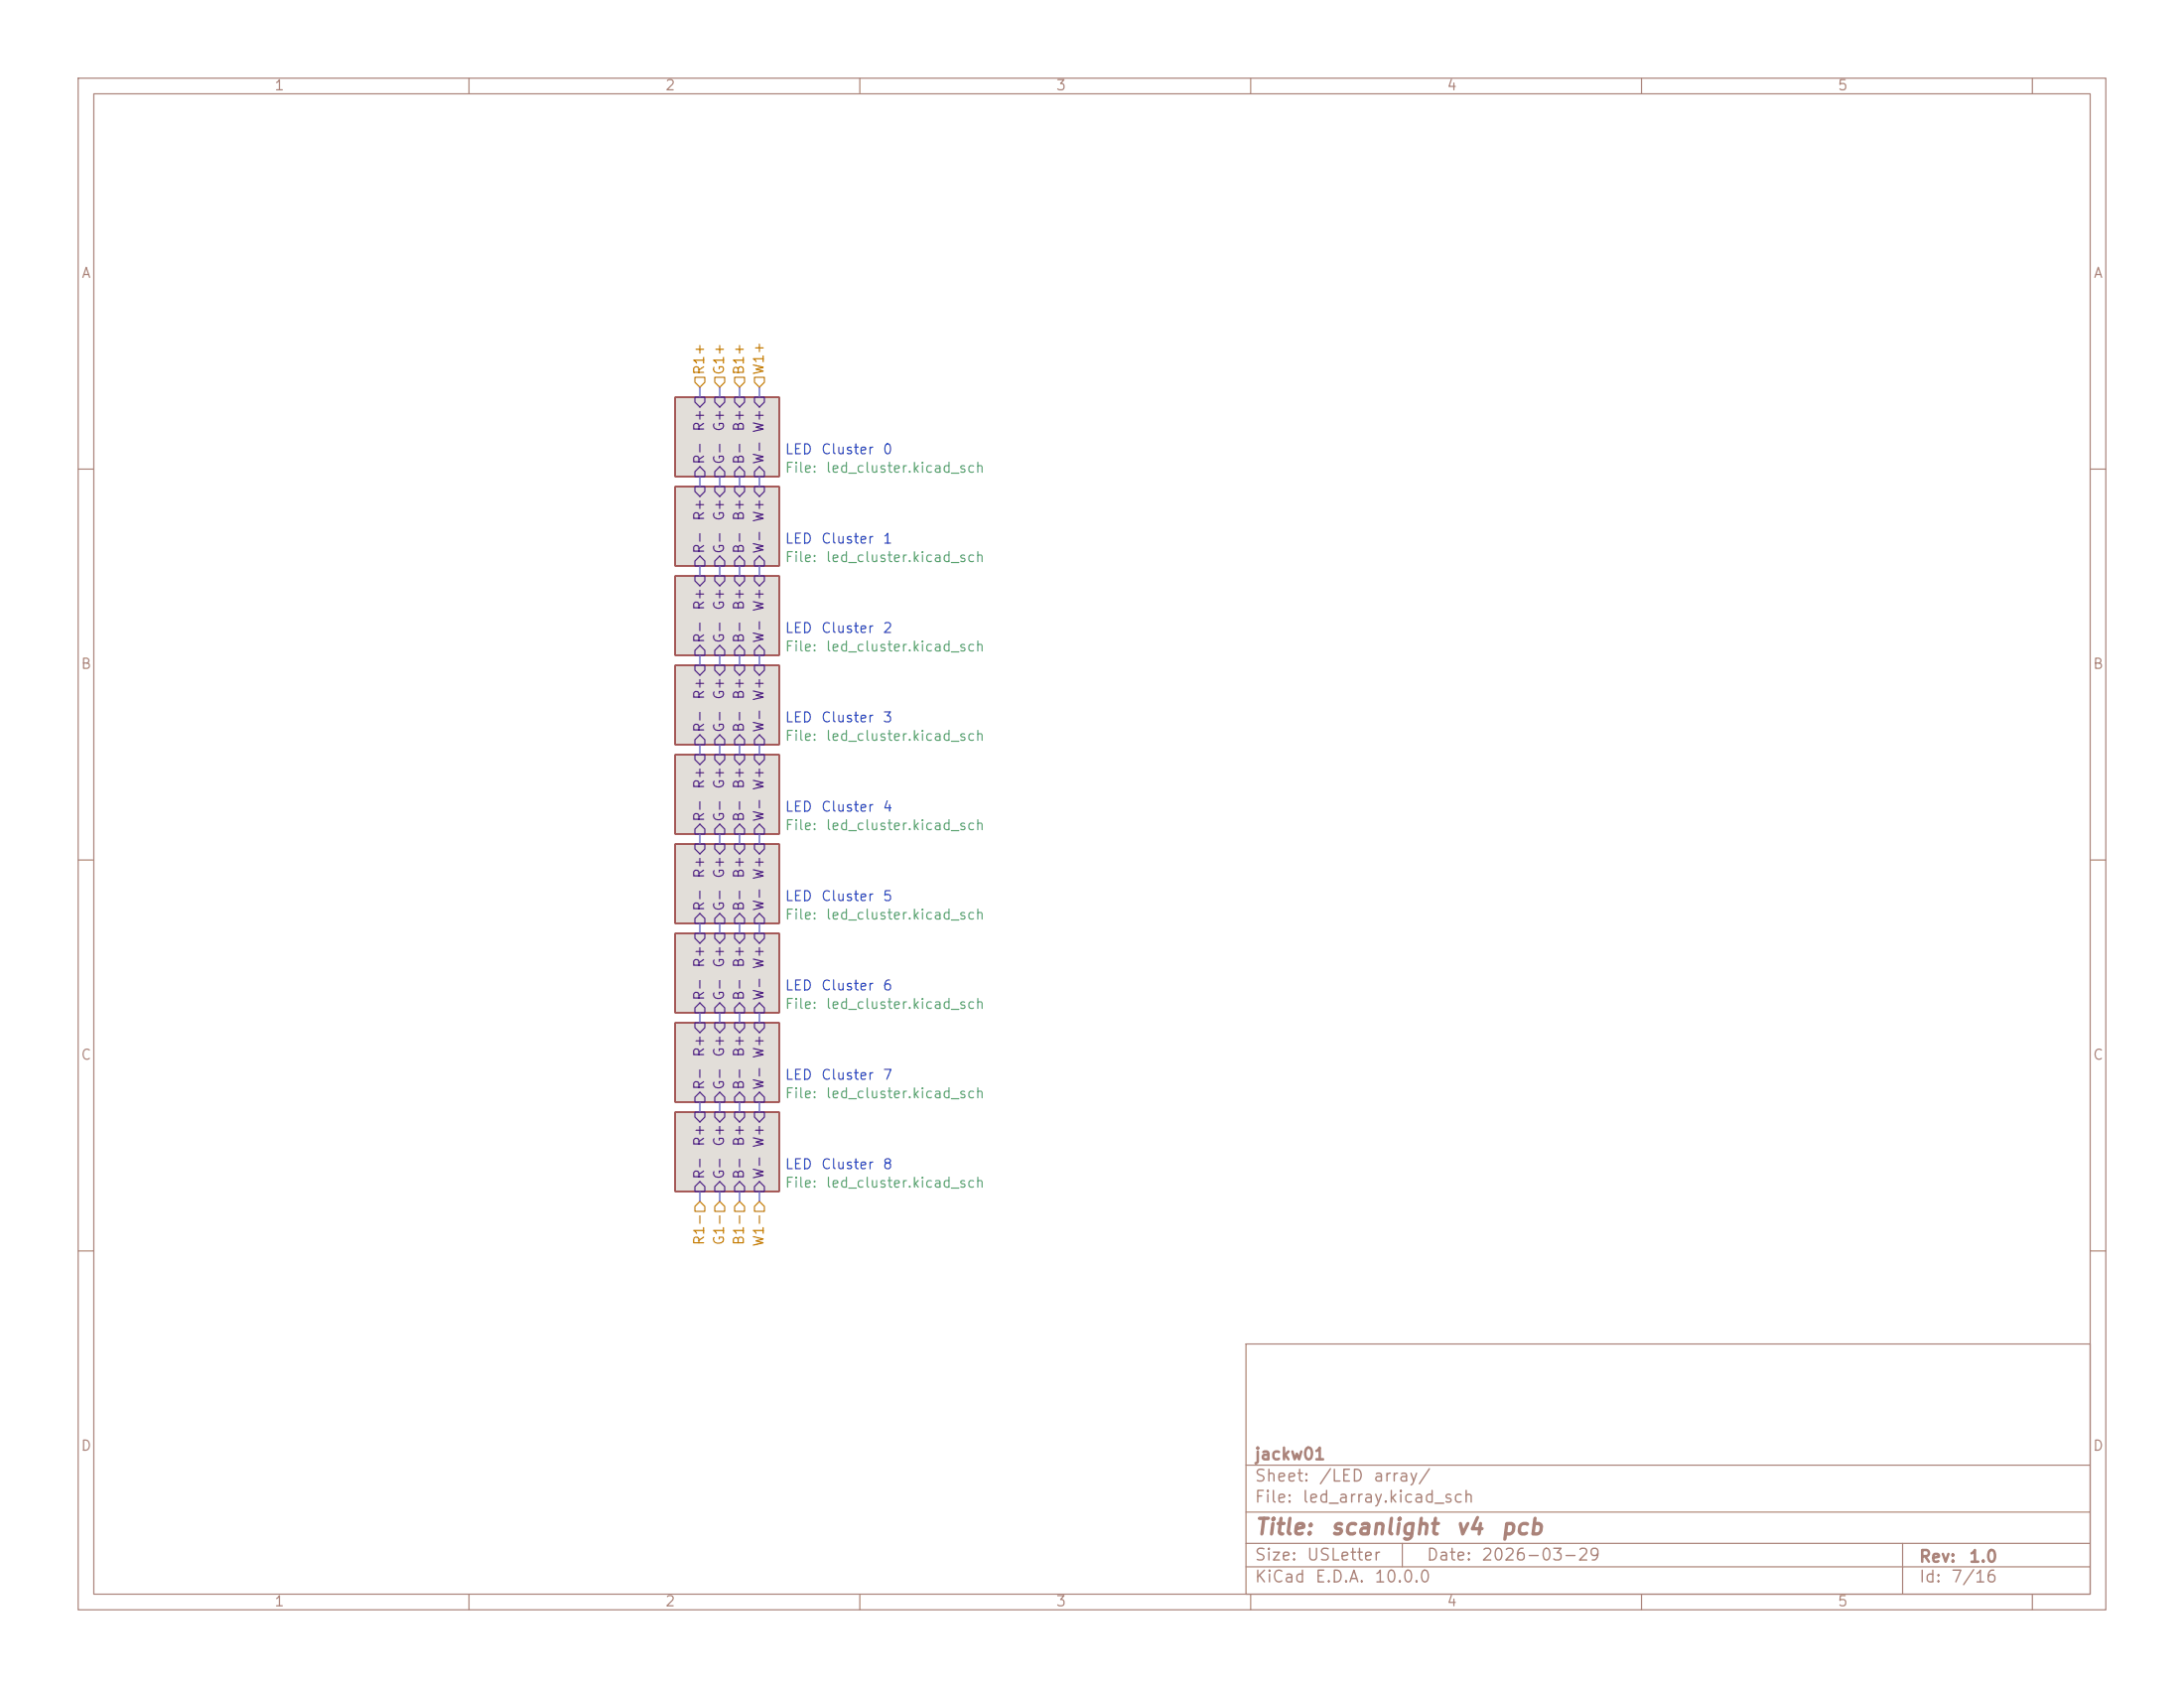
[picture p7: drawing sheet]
<svg xmlns="http://www.w3.org/2000/svg" width="279mm" height="216mm" viewBox="0 0 279 216" stroke-linecap="round" stroke-linejoin="round" font-family="sans-serif">
<g fill="none" stroke="#aa837a" stroke-width=".15">
<path d="M10 10h259.4v195.9h-259.4zM12 12h255.4v191.9h-255.4zM60 10v2M110 10v2M160 10v2M210 10v2M260 10v2M10 60h2M267.4 60h2M10 110h2M267.4 110h2M10 160h2"/>
<path d="M159.4 171.9h108v32h-108zM267.4 160h2M159.4 197.4h108M159.4 193.4h108M159.4 187.4h108M179.4 197.4v3M243.4 197.4v6.5M60 203.9v2M110 203.9v2M159.4 200.4h108M160 203.9v2M210 203.9v2"/>
<path d="M260 203.9v2"/>
</g>
<g fill="#e2ded9" stroke="#e2ded9" stroke-width=".13">
<path d="M86.4 142.2h13.3v10.2h-13.3z"/>
<path d="M86.4 130.8h13.3v10.2h-13.3z"/>
<path d="M86.4 108h13.3v10.1h-13.3z"/>
<path d="M86.4 119.4h13.3v10.1h-13.3z"/>
<path d="M86.4 73.7h13.3v10.1h-13.3z"/>
<path d="M86.4 50.8h13.3v10.2h-13.3z"/>
<path d="M86.4 62.2h13.3v10.2h-13.3z"/>
<path d="M86.4 96.5h13.3v10.2h-13.3z"/>
<path d="M86.4 85.1h13.3v10.2h-13.3z"/>
</g>
<path d="M86.4 50.8h13.3v10.2h-13.3zM86.4 73.7h13.3v10.1h-13.3zM86.4 62.2h13.3v10.2h-13.3zM86.4 96.5h13.3v10.2h-13.3zM86.4 85.1h13.3v10.2h-13.3zM86.4 108h13.3v10.1h-13.3zM86.4 119.4h13.3v10.1h-13.3zM86.4 130.8h13.3v10.2h-13.3zM86.4 142.2h13.3v10.2h-13.3z" fill="none" stroke="#7a0000" stroke-width=".15"/>
<g fill="none" stroke="#4c2188" stroke-width=".15">
<path d="M88.9 50.8h1.3v.6l-.7 .7-.6-.7zM91.4 50.8h1.3v.6l-.6 .7-.7-.7zM92.1 59.7l.6 .6v.7h-1.3v-.7zM94 50.8h1.2v.6l-.6 .7-.6-.7zM94.6 59.7l.6 .6v.7h-1.2v-.7zM96.5 50.8h1.3v.6l-.6 .7-.7-.7zM97.2 59.7l.6 .6v.7h-1.3v-.7zM88.9 73.7h1.3v.6l-.7 .6-.6-.6zM88.9 60.3l.6-.6 .7 .6v.7h-1.3zM88.9 62.2h1.3v.7l-.7 .6-.6-.6zM88.9 71.8l.6-.7 .7 .7v.6h-1.3zM91.4 73.7h1.3v.6l-.6 .6-.7-.6z"/>
<path d="M91.4 62.2h1.3v.7l-.6 .6-.7-.6zM92.1 71.1l.6 .7v.6h-1.3v-.6zM94 73.7h1.2v.6l-.6 .6-.6-.6zM94 62.2h1.2v.7l-.6 .6-.6-.6zM94.6 71.1l.6 .7v.6h-1.2v-.6zM96.5 73.7h1.3v.6l-.6 .6-.7-.6zM96.5 62.2h1.3v.7l-.6 .6-.7-.6zM97.2 71.1l.6 .7v.6h-1.3v-.6zM88.9 83.2l.6-.6 .7 .6v.6h-1.3zM88.9 96.5h1.3v.7l-.7 .6-.6-.6zM88.9 85.1h1.3v.6l-.7 .7-.6-.7zM88.9 94.6l.6-.6 .7 .6v.7h-1.3z"/>
<path d="M91.4 96.5h1.3v.7l-.6 .6-.7-.6zM91.4 85.1h1.3v.6l-.6 .7-.7-.7zM92.1 82.6l.6 .6v.6h-1.3v-.6zM92.1 94l.6 .6v.7h-1.3v-.7zM94 96.5h1.2v.7l-.6 .6-.6-.6zM94 85.1h1.2v.6l-.6 .7-.6-.7zM94.6 82.6l.6 .6v.6h-1.2v-.6zM94.6 94l.6 .6v.7h-1.2v-.7zM96.5 96.5h1.3v.7l-.6 .6-.7-.6zM96.5 85.1h1.3v.6l-.6 .7-.7-.7zM97.2 82.6l.6 .6v.6h-1.3v-.6zM97.2 94l.6 .6v.7h-1.3v-.7z"/>
<path d="M88.9 108h1.3v.6l-.7 .6-.6-.6zM88.9 117.5l.6-.7 .7 .7v.6h-1.3zM88.9 119.4h1.3v.6l-.7 .7-.6-.7zM88.9 106l.6-.6 .7 .6v.7h-1.3zM91.4 108h1.3v.6l-.6 .6-.7-.6zM91.4 119.4h1.3v.6l-.6 .7-.7-.7zM92.1 116.8l.6 .7v.6h-1.3v-.6zM92.1 105.4l.6 .6v.7h-1.3v-.7zM94 108h1.2v.6l-.6 .6-.6-.6zM94 119.4h1.2v.6l-.6 .7-.6-.7zM94.6 116.8l.6 .7v.6h-1.2v-.6zM94.6 105.4l.6 .6v.7h-1.2v-.7z"/>
<path d="M96.5 108h1.3v.6l-.6 .6-.7-.6zM96.5 119.4h1.3v.6l-.6 .7-.7-.7zM97.2 116.8l.6 .7v.6h-1.3v-.6zM97.2 105.4l.6 .6v.7h-1.3v-.7zM88.9 130.8h1.3v.6l-.7 .7-.6-.7zM88.9 128.9l.6-.6 .7 .6v.6h-1.3zM91.4 130.8h1.3v.6l-.6 .7-.7-.7zM92.1 139.7l.6 .6v.7h-1.3v-.7zM92.1 128.3l.6 .6v.6h-1.3v-.6zM94 130.8h1.2v.6l-.6 .7-.6-.7zM94.6 139.7l.6 .6v.7h-1.2v-.7zM94.6 128.3l.6 .6v.6h-1.2v-.6z"/>
<path d="M96.5 130.8h1.3v.6l-.6 .7-.7-.7zM97.2 139.7l.6 .6v.7h-1.3v-.7zM97.2 128.3l.6 .6v.6h-1.3v-.6zM88.9 142.2h1.3v.7l-.7 .6-.6-.6zM88.9 151.8l.6-.7 .7 .7v.6h-1.3zM88.9 140.3l.6-.6 .7 .6v.7h-1.3zM91.4 142.2h1.3v.7l-.6 .6-.7-.6zM92.1 151.1l.6 .7v.6h-1.3v-.6zM94 142.2h1.2v.7l-.6 .6-.6-.6zM94.6 151.1l.6 .7v.6h-1.2v-.6zM96.5 142.2h1.3v.7l-.6 .6-.7-.6zM97.2 151.1l.6 .7v.6h-1.3v-.6z"/>
</g>
<path d="M88.9 48.3h1.3v.6l-.7 .6-.6-.6zM91.4 48.3h1.3v.6l-.6 .6-.7-.6zM94 48.3h1.2v.6l-.6 .6-.6-.6zM96.5 48.3h1.3v.6l-.6 .6-.7-.6zM89.5 153.7l.7 .6v.6h-1.3v-.6zM92.1 153.7l.6 .6v.6h-1.3v-.6zM94.6 153.7l.6 .6v.6h-1.2v-.6zM97.2 153.7l.6 .6v.6h-1.3v-.6z" fill="none" stroke="#c67d00" stroke-width=".15"/>
<g fill="none" stroke="#5256d0" stroke-width=".15">
<path d="M89.5 49.5v1.3M92.1 49.5v1.3M94.6 49.5v1.3M97.2 49.5v1.3M89.5 61v1.2M89.5 72.4v1.3M92.1 61v1.2M92.1 72.4v1.3M94.6 61v1.2M94.6 72.4v1.3M97.2 61v1.2M97.2 72.4v1.3"/>
<path d="M89.5 83.8v1.3M89.5 95.3v1.2M92.1 83.8v1.3M92.1 95.3v1.2M94.6 83.8v1.3M94.6 95.3v1.2M97.2 83.8v1.3M97.2 95.3v1.2M89.5 106.7v1.3M89.5 118.1v1.3M92.1 106.7v1.3M92.1 118.1v1.3"/>
<path d="M94.6 106.7v1.3M94.6 118.1v1.3M97.2 106.7v1.3M97.2 118.1v1.3M89.5 129.5v1.3M92.1 129.5v1.3M94.6 129.5v1.3M97.2 129.5v1.3M89.5 141v1.2M89.5 152.4v1.3M92.1 141v1.2M92.1 152.4v1.3"/>
<path d="M94.6 141v1.2M94.6 152.4v1.3M97.2 141v1.2M97.2 152.4v1.3"/>
</g>
<g font-size="2" fill="#aa837a">
<text x="160.4" y="196.8">Title:</text>
<text x="170.1" y="196.8">scanlight</text>
<text x="186.1" y="196.8">v4</text>
<text x="191.8" y="196.8">pcb</text>
</g>
<g font-size="1.5" fill="#aa837a">
<text x="160.4" y="189.9">Sheet:</text>
<text x="160.4" y="187.1">jackw01</text>
<text x="168.6" y="189.9">/LED</text>
<text x="175.6" y="189.9">array/</text>
<text x="160.4" y="192.6">File:</text>
<text x="166.5" y="192.6">led_array.kicad_sch</text>
<text x="160.4" y="202.8">KiCad</text>
<text x="160.4" y="200">Size:</text>
<text x="167.1" y="200">USLetter</text>
<text x="168.1" y="202.8">E.D.A.</text>
<text x="175.7" y="202.8">10.0.0</text>
<text x="182.4" y="200">Date:</text>
<text x="189.4" y="200">2026-03-29</text>
<text x="245.4" y="200.2">Rev:</text>
<text x="245.4" y="202.8">Id:</text>
<text x="249.5" y="202.8">7/16</text>
<text x="251.8" y="200.2">1.0</text>
</g>
<g font-size="1.3" fill="#aa837a">
<text x="35" y="11.9">1</text>
<text x="85" y="11.9">2</text>
<text x="135" y="11.9">3</text>
<text x="185" y="11.9">4</text>
<text x="235" y="11.9">5</text>
<text x="10.3" y="35.9">A</text>
<text x="267.7" y="35.9">A</text>
<text x="10.3" y="85.9">B</text>
<text x="267.7" y="85.9">B</text>
<text x="10.3" y="135.9">C</text>
<text x="267.7" y="135.9">C</text>
<text x="10.3" y="185.9">D</text>
<text x="267.7" y="185.9">D</text>
<text x="35" y="205.8">1</text>
<text x="85" y="205.8">2</text>
<text x="135" y="205.8">3</text>
<text x="185" y="205.8">4</text>
<text x="235" y="205.8">5</text>
</g>
<g font-size="1.3" fill="#c67d00">
<text x="90.4" y="48.1" transform="rotate(-90 90.4 48.1)">R1+</text>
<text x="92.9" y="48.1" transform="rotate(-90 92.9 48.1)">G1+</text>
<text x="95.5" y="48.1" transform="rotate(-90 95.5 48.1)">B1+</text>
<text x="98" y="48.1" transform="rotate(-90 98 48.1)">W1+</text>
<text x="90.4" y="159.4" transform="rotate(-90 90.4 159.4)">R1-</text>
<text x="92.9" y="159.4" transform="rotate(-90 92.9 159.4)">G1-</text>
<text x="95.5" y="159.4" transform="rotate(-90 95.5 159.4)">B1-</text>
<text x="98" y="159.6" transform="rotate(-90 98 159.6)">W1-</text>
</g>
<g font-size="1.3" fill="#4c2188">
<text x="90.4" y="59.5" transform="rotate(-90 90.4 59.5)">R-</text>
<text x="90.4" y="55.3" transform="rotate(-90 90.4 55.3)">R+</text>
<text x="92.9" y="59.5" transform="rotate(-90 92.9 59.5)">G-</text>
<text x="92.9" y="55.3" transform="rotate(-90 92.9 55.3)">G+</text>
<text x="95.5" y="59.5" transform="rotate(-90 95.5 59.5)">B-</text>
<text x="95.5" y="55.3" transform="rotate(-90 95.5 55.3)">B+</text>
<text x="98" y="59.5" transform="rotate(-90 98 59.5)">W-</text>
<text x="98" y="55.5" transform="rotate(-90 98 55.5)">W+</text>
<text x="90.4" y="70.9" transform="rotate(-90 90.4 70.9)">R-</text>
<text x="90.4" y="66.7" transform="rotate(-90 90.4 66.7)">R+</text>
<text x="92.9" y="70.9" transform="rotate(-90 92.9 70.9)">G-</text>
<text x="92.9" y="66.7" transform="rotate(-90 92.9 66.7)">G+</text>
<text x="95.5" y="70.9" transform="rotate(-90 95.5 70.9)">B-</text>
<text x="95.5" y="66.7" transform="rotate(-90 95.5 66.7)">B+</text>
<text x="98" y="70.9" transform="rotate(-90 98 70.9)">W-</text>
<text x="98" y="66.9" transform="rotate(-90 98 66.9)">W+</text>
<text x="90.4" y="82.4" transform="rotate(-90 90.4 82.4)">R-</text>
<text x="90.4" y="78.2" transform="rotate(-90 90.4 78.2)">R+</text>
<text x="92.9" y="82.4" transform="rotate(-90 92.9 82.4)">G-</text>
<text x="92.9" y="78.2" transform="rotate(-90 92.9 78.2)">G+</text>
<text x="95.5" y="82.4" transform="rotate(-90 95.5 82.4)">B-</text>
<text x="95.5" y="78.2" transform="rotate(-90 95.5 78.2)">B+</text>
<text x="98" y="82.4" transform="rotate(-90 98 82.4)">W-</text>
<text x="98" y="78.3" transform="rotate(-90 98 78.3)">W+</text>
<text x="90.4" y="89.6" transform="rotate(-90 90.4 89.6)">R+</text>
<text x="92.9" y="89.6" transform="rotate(-90 92.9 89.6)">G+</text>
<text x="95.5" y="89.6" transform="rotate(-90 95.5 89.6)">B+</text>
<text x="98" y="89.8" transform="rotate(-90 98 89.8)">W+</text>
<text x="90.4" y="93.8" transform="rotate(-90 90.4 93.8)">R-</text>
<text x="92.9" y="93.8" transform="rotate(-90 92.9 93.8)">G-</text>
<text x="95.5" y="93.8" transform="rotate(-90 95.5 93.8)">B-</text>
<text x="98" y="93.8" transform="rotate(-90 98 93.8)">W-</text>
<text x="90.4" y="101" transform="rotate(-90 90.4 101)">R+</text>
<text x="92.9" y="101" transform="rotate(-90 92.9 101)">G+</text>
<text x="95.5" y="101" transform="rotate(-90 95.5 101)">B+</text>
<text x="98" y="101.2" transform="rotate(-90 98 101.2)">W+</text>
<text x="90.4" y="105.2" transform="rotate(-90 90.4 105.2)">R-</text>
<text x="92.9" y="105.2" transform="rotate(-90 92.9 105.2)">G-</text>
<text x="95.5" y="105.2" transform="rotate(-90 95.5 105.2)">B-</text>
<text x="98" y="105.2" transform="rotate(-90 98 105.2)">W-</text>
<text x="90.4" y="112.5" transform="rotate(-90 90.4 112.5)">R+</text>
<text x="92.9" y="112.5" transform="rotate(-90 92.9 112.5)">G+</text>
<text x="95.5" y="112.5" transform="rotate(-90 95.5 112.5)">B+</text>
<text x="98" y="112.6" transform="rotate(-90 98 112.6)">W+</text>
<text x="90.4" y="116.6" transform="rotate(-90 90.4 116.6)">R-</text>
<text x="92.9" y="116.6" transform="rotate(-90 92.9 116.6)">G-</text>
<text x="95.5" y="116.6" transform="rotate(-90 95.5 116.6)">B-</text>
<text x="98" y="116.6" transform="rotate(-90 98 116.6)">W-</text>
<text x="90.4" y="123.9" transform="rotate(-90 90.4 123.9)">R+</text>
<text x="92.9" y="123.9" transform="rotate(-90 92.9 123.9)">G+</text>
<text x="95.5" y="123.9" transform="rotate(-90 95.5 123.9)">B+</text>
<text x="98" y="124.1" transform="rotate(-90 98 124.1)">W+</text>
<text x="90.4" y="128.1" transform="rotate(-90 90.4 128.1)">R-</text>
<text x="92.9" y="128.1" transform="rotate(-90 92.9 128.1)">G-</text>
<text x="95.5" y="128.1" transform="rotate(-90 95.5 128.1)">B-</text>
<text x="98" y="128.1" transform="rotate(-90 98 128.1)">W-</text>
<text x="90.4" y="135.3" transform="rotate(-90 90.4 135.3)">R+</text>
<text x="92.9" y="135.3" transform="rotate(-90 92.9 135.3)">G+</text>
<text x="95.5" y="135.3" transform="rotate(-90 95.5 135.3)">B+</text>
<text x="98" y="135.5" transform="rotate(-90 98 135.5)">W+</text>
<text x="90.4" y="139.5" transform="rotate(-90 90.4 139.5)">R-</text>
<text x="92.9" y="139.5" transform="rotate(-90 92.9 139.5)">G-</text>
<text x="95.5" y="139.5" transform="rotate(-90 95.5 139.5)">B-</text>
<text x="98" y="139.5" transform="rotate(-90 98 139.5)">W-</text>
<text x="90.4" y="146.7" transform="rotate(-90 90.4 146.7)">R+</text>
<text x="92.9" y="146.7" transform="rotate(-90 92.9 146.7)">G+</text>
<text x="95.5" y="146.7" transform="rotate(-90 95.5 146.7)">B+</text>
<text x="98" y="146.9" transform="rotate(-90 98 146.9)">W+</text>
<text x="90.4" y="150.9" transform="rotate(-90 90.4 150.9)">R-</text>
<text x="92.9" y="150.9" transform="rotate(-90 92.9 150.9)">G-</text>
<text x="95.5" y="150.9" transform="rotate(-90 95.5 150.9)">B-</text>
<text x="98" y="150.9" transform="rotate(-90 98 150.9)">W-</text>
</g>
<g font-size="1.3" fill="#214bca">
<text x="100.3" y="58.4">LED</text>
<text x="104.9" y="58.4">Cluster</text>
<text x="112.8" y="58.4">0</text>
<text x="100.3" y="69.8">LED</text>
<text x="104.9" y="69.8">Cluster</text>
<text x="112.8" y="69.8">1</text>
<text x="100.3" y="81.3">LED</text>
<text x="104.9" y="81.3">Cluster</text>
<text x="112.8" y="81.3">2</text>
<text x="100.3" y="92.7">LED</text>
<text x="104.9" y="92.7">Cluster</text>
<text x="112.8" y="92.7">3</text>
<text x="100.3" y="104.1">LED</text>
<text x="104.9" y="104.1">Cluster</text>
<text x="112.8" y="104.1">4</text>
<text x="100.3" y="115.6">LED</text>
<text x="104.9" y="115.6">Cluster</text>
<text x="112.8" y="115.6">5</text>
<text x="100.3" y="127">LED</text>
<text x="104.9" y="127">Cluster</text>
<text x="112.8" y="127">6</text>
<text x="100.3" y="138.4">LED</text>
<text x="104.9" y="138.4">Cluster</text>
<text x="112.8" y="138.4">7</text>
<text x="100.3" y="149.9">LED</text>
<text x="104.9" y="149.9">Cluster</text>
<text x="112.8" y="149.9">8</text>
</g>
<g font-size="1.3" fill="#5ba46f">
<text x="100.3" y="60.8">File:</text>
<text x="105.6" y="60.8">led_cluster.kicad_sch</text>
<text x="100.3" y="72.2">File:</text>
<text x="105.6" y="72.2">led_cluster.kicad_sch</text>
<text x="100.3" y="83.6">File:</text>
<text x="105.6" y="83.6">led_cluster.kicad_sch</text>
<text x="100.3" y="95.1">File:</text>
<text x="105.6" y="95.1">led_cluster.kicad_sch</text>
<text x="100.3" y="106.5">File:</text>
<text x="105.6" y="106.5">led_cluster.kicad_sch</text>
<text x="100.3" y="117.9">File:</text>
<text x="105.6" y="117.9">led_cluster.kicad_sch</text>
<text x="100.3" y="129.4">File:</text>
<text x="105.6" y="129.4">led_cluster.kicad_sch</text>
<text x="100.3" y="140.8">File:</text>
<text x="105.6" y="140.8">led_cluster.kicad_sch</text>
<text x="100.3" y="152.2">File:</text>
<text x="105.6" y="152.2">led_cluster.kicad_sch</text>
</g>
</svg>
